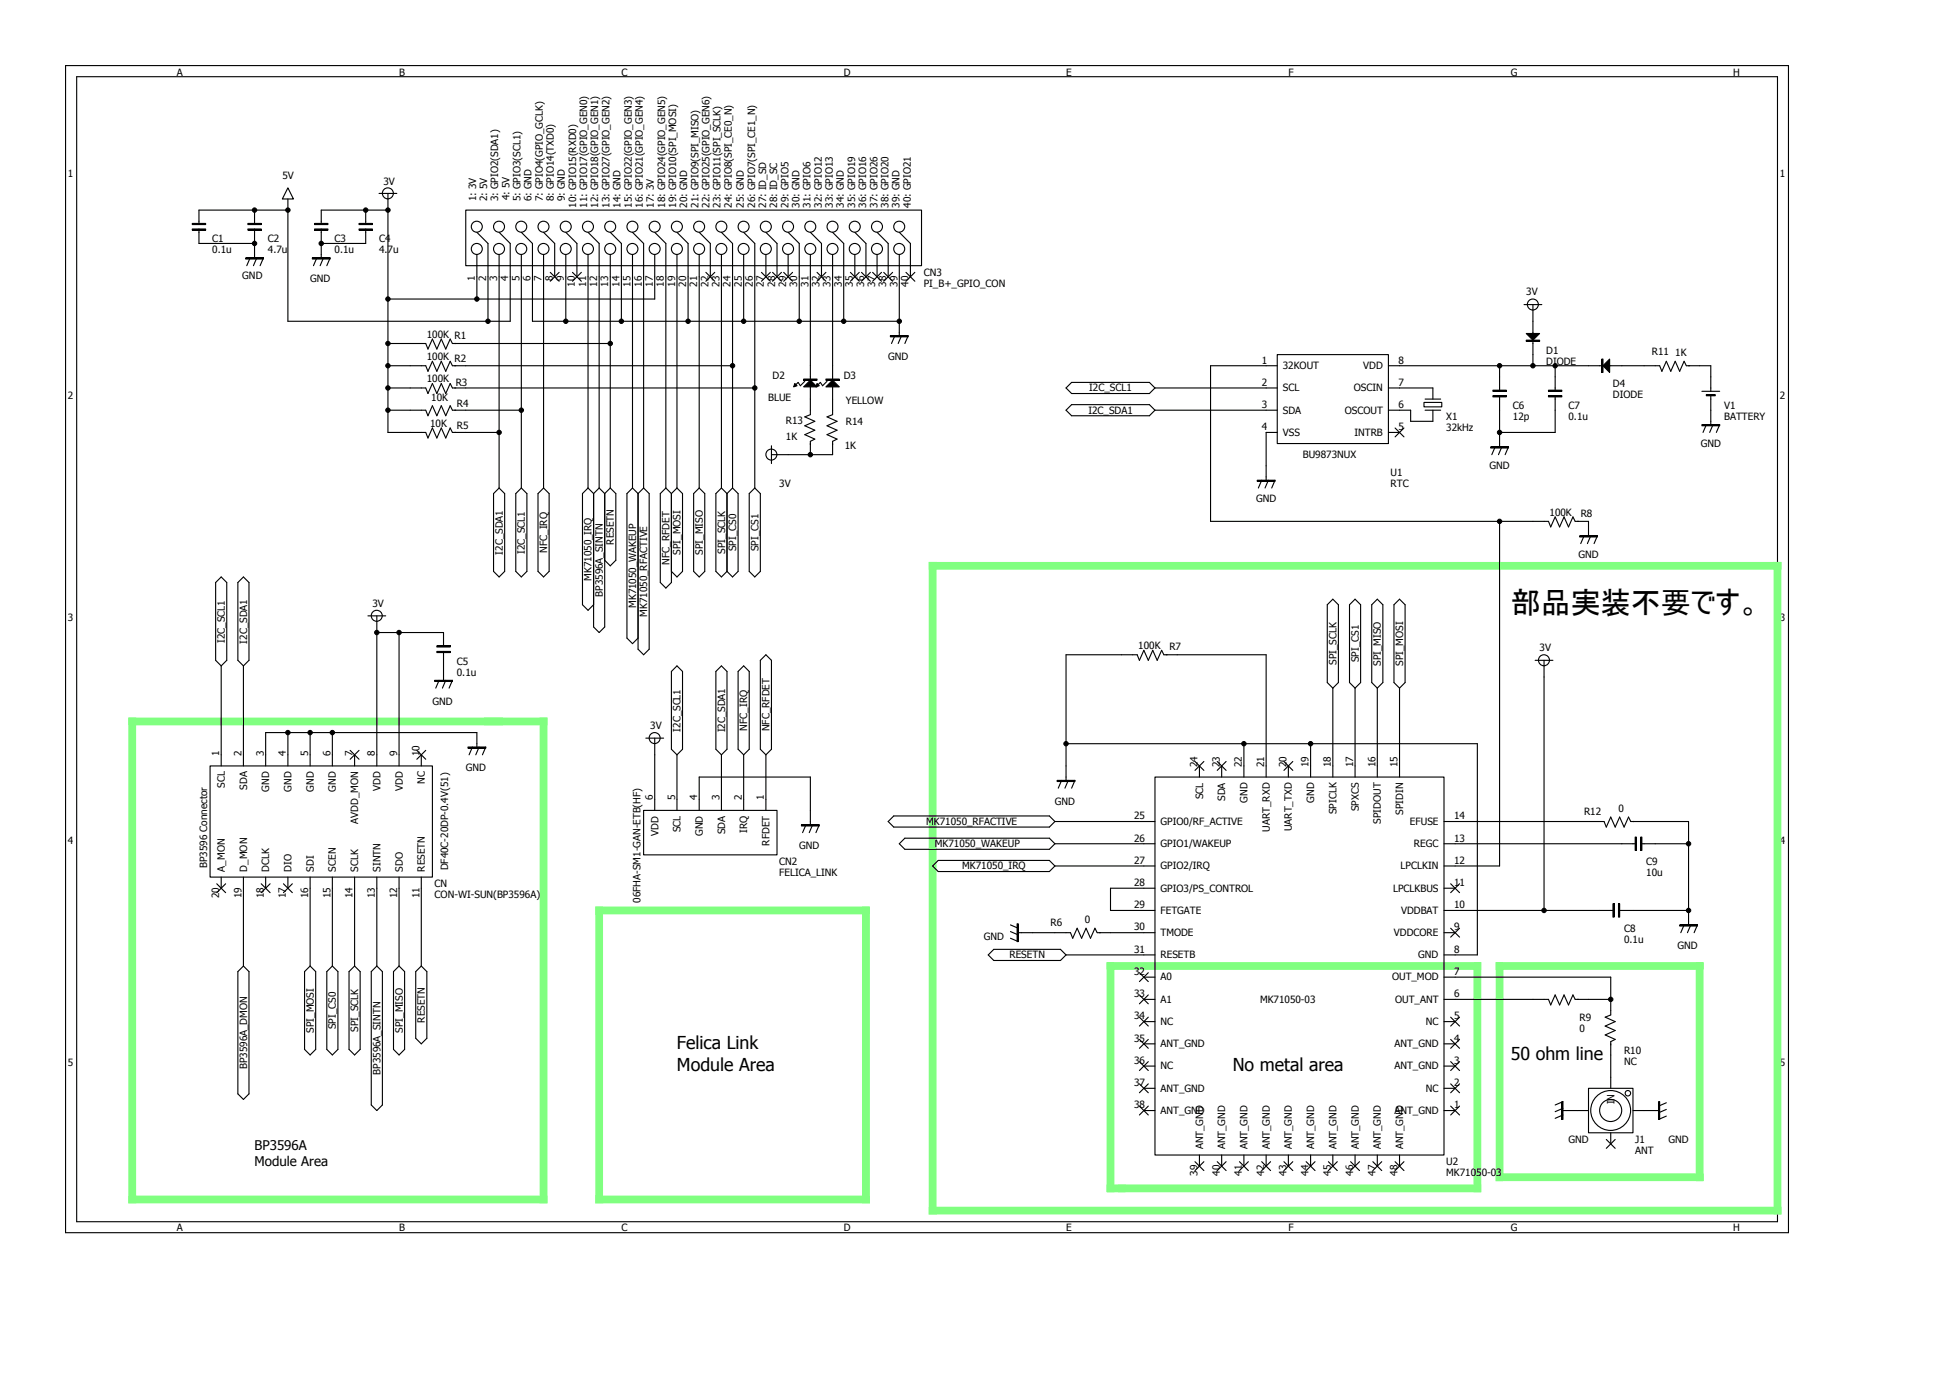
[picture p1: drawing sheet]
<svg xmlns="http://www.w3.org/2000/svg" width="297mm" height="210mm" viewBox="0 0 297 210" stroke-linecap="round" stroke-linejoin="round" font-family="sans-serif">
<g fill="none" stroke="#000" stroke-width=".17">
<path d="M10 10h262.4v177.8h-262.4zM11.7 11.7h259.1v174.4h-259.1zM29.3 34h2v.2h-2zM29.3 34.9h2v.2h-2zM29.3 34.1h2M29.3 35h2M30.3 34.9v2.2h8.5M37.4 39.3h2.7v.2h-2.7zM37.4 39.4h2.7M37.8 34h2v.2h-2zM37.8 34.9h2v.2h-2zM37.8 34.1h2"/>
<path d="M37.8 35h2M38.1 39.3l-.5 1.2M38.8 32v2M38.8 34.9v4.4M39.1 39.3l-.5 1.2M40.1 39.3l-.5 1.2M43.9 28.6l.8 1.7h-1.7zM43.9 30.3v18.6h33.8v-11.8l-1.7-1.7M43.9 32h-13.6v2M47.6 39.3h2.7v.2h-2.7zM47.6 39.4h2.7M47.9 34h2.1v.2h-2.1z"/>
<path d="M47.9 34.9h2.1v.2h-2.1zM47.9 34.1h2.1M47.9 35h2.1M48.3 39.3l-.6 1.2M48.9 34.9v4.4M49.3 39.3l-.5 1.2M50.3 39.3l-.5 1.2M54.7 34h2v.2h-2zM54.7 34.9h2v.2h-2zM54.7 34.1h2M54.7 35h2M55.7 32v2"/>
<path d="M55.7 34.9v2.2h-6.8M57.7 29.5h2.7M59.1 29.5v36.4h5.8l.3 .8 .7-1.5 .6 1.5 .7-1.5 .7 1.5 .7-1.5 .3 .7h7.1M59.1 32h-10.2v2M70.9 32h69.5v8.5h-69.5zM72.6 38.8v6.8M72.6 35.4l1.7 1.7v11.8M76 38.8v35.5M79.4 38.8v35.5M79.4 35.4l1.7 1.7v11.8h55.9M82.8 38.8v35.5M82.8 35.4l1.7 1.7v5.1"/>
<path d="M86.2 38.8v10.1M86.2 35.4l1.7 1.7v5.1M89.6 38.8v35.5M89.6 35.4l1.7 1.7v37.2M93 38.8v35.5M93 35.4l1.7 1.7v11.8M96.3 38.8v35.5M96.3 35.4l1.7 1.7v37.2M99.7 38.8v6.8h-40.6M99.7 35.4l1.7 1.7v37.2M103.1 38.8v35.5M103.1 35.4l1.7 1.7v11.8"/>
<path d="M106.5 38.8v35.5M106.5 35.4l1.7 1.7v5.1M109.9 38.8v35.5M109.9 35.4l1.7 1.7v37.2M113.3 35.4l1.7 1.7v37.2M113.3 38.8v10.1M116.7 38.8v3.4M116.7 35.4l1.7 1.7v5.1M120.1 38.8v3.4M120.1 35.4l1.6 1.7v11.8M123.4 38.8v18.9M123.4 35.4l1.7 1.7v5.1"/>
<path d="M126.8 38.8v18.9M126.8 35.4l1.7 1.7v11.8M130.2 38.8v3.4M130.2 35.4l1.7 1.7v5.1M133.6 38.8v3.4M133.6 35.4l1.7 1.7v5.1M137 38.8v12.3M137 35.4l1.7 1.7v5.1M59.1 55.7h5.8l.3 .9 .7-1.6 .6 1.6 .7-1.6 .7 1.6 .7-1.6 .3 .7h42.7M59.1 59.1h5.8l.3 .8 .7-1.5 .6 1.5 .7-1.5 .7 1.5 .7-1.5 .3 .7h46.1M59.1 52.3h5.8l.3 .9 .7-1.6 .6 1.6 .7-1.6 .7 1.6 .7-1.6 .3 .7h24.1M83.8 41.5l1.4 1.3"/>
<path d="M85.2 41.5l-1.4 1.3M87.2 41.5l1.4 1.3M88.6 41.5l-1.4 1.3M107.5 41.5l1.4 1.3M108.9 41.5l-1.4 1.3M116 41.5l1.3 1.3M117.3 41.5l-1.3 1.3M117.7 41.5l1.3 1.3M119 41.5l-1.3 1.3M119.4 41.5l1.3 1.3M120.7 41.5l-1.3 1.3M121.1 58.4l.3 .4-.5 .1z"/>
<path d="M122.4 58.9l1-1 1.1 1zM122.4 57.7h2.1v.2h-2.1zM122.4 57.8h2.1M122.6 58.1l-.7 .7-.3-.5-.5 .5M123.4 58.9v4.3l-.8 .3 1.5 .7-1.5 .7 1.5 .6-1.5 .7 1.5 .7-.7 .3v2.1M124.5 58.4l.3 .4-.5 .1zM124.5 41.5l1.3 1.3M125.8 57.7h2v.2h-2zM125.8 41.5l-1.3 1.3M125.8 57.8h2M126 58.1l-.7 .7-.3-.5-.5 .5M126.8 57.9l1 1h-2z"/>
<path d="M126.8 58.9v4.3l-.8 .3 1.5 .7-1.5 .7 1.5 .6-1.5 .7 1.5 .7-.7 .3v2.1h-9.3M129.5 41.5l1.4 1.3M130.9 41.5l-1.4 1.3M131.2 41.5l1.4 1.3M132.6 41.5l-1.4 1.3M132.9 41.5l1.4 1.3M134.3 41.5l-1.4 1.3M134.6 41.5l1.4 1.3M135.6 51.1h2.7v.2h-2.7zM135.6 51.2h2.7M136 41.5l-1.4 1.3M136.3 51.1l-.5 1.2"/>
<path d="M137.3 51.1l-.5 1.2M138 41.5l1.4 1.3M138.3 51.1l-.5 1.2M139.4 41.5l-1.4 1.3M162.4 59.1l.8-.8h11.9l.8 .8-.8 .8h-11.9zM175.9 59.1h18.7M194.6 54h16.9v13.6h-16.9zM194.6 55.7h-10.2v23.7h51.5l.3 .9 .7-1.6 .7 1.6 .6-1.6 .7 1.6 .7-1.6 .3 .7h2.1v2.2M211.5 55.7h32.5M211.5 59.1h6.8v1.7M227.4 59.4h2v.2h-2zM227.4 59.5h2"/>
<path d="M228.4 55.7v3.7M232.2 46.4h2.7M232.5 51.8h2v.2h-2zM232.5 50.8h2l-1 1zM232.5 51.9h2M233.5 46.4v4.6M233.5 52v3.7M235.9 59.4h2v.2h-2zM235.9 59.5h2M236.9 55.7v3.7M244 54.7h.2v2h-.2zM244.1 54.7v2"/>
<path d="M244.2 55.7l1-1v2zM245 55.7h7.8l.3 .9 .7-1.6 .7 1.6 .7-1.6 .7 1.6 .6-1.6 .4 .7h3.7v3.9M259.2 59.6h2.8M59.1 62.5h5.8l.3 .8 .7-1.5 .6 1.5 .7-1.5 .7 1.5 .7-1.5 .3 .7h10.5M75.2 75.2l.8-.9 .9 .9v11.8l-.9 .9-.8-.9zM79.4 74.3l.9 .9v11.8l-.9 .9-.8-.9v-11.8zM82 75.2l.8-.9 .8 .9v11.8l-.8 .9-.8-.9zM89.6 74.3l-.9 .9v16.9l.9 .9 .8-.9M89.6 74.3l.8 .9M90.4 75.2v20.3l.9 .9 .8-.9v-20.3M91.3 74.3l-.9 .9M91.3 74.3l.8 .9"/>
<path d="M93 74.3l.8 .9v10.1l-.8 .9-.9-.9M93 74.3l-.9 .9M96.3 74.3l-.8 .9v22l.8 .8 .9-.8M96.3 74.3l.9 .9M98 74.3l-.8 .9M98 74.3l.9 .9v23.7l-.9 .8-.8-.8v-23.7M101.4 74.3l-.8 .9v13.5l.8 .9 .9-.9v-13.5M101.4 74.3l.9 .9M103.1 74.3l-.8 .9M103.1 74.3l.9 .9v11.8l-.9 .9-.8-.9M105.7 75.2l.8-.9 .9 .9v11.8l-.9 .9-.8-.9zM109.9 74.3l-.9 .9v11.8l.9 .9 .8-.9"/>
<path d="M109.9 74.3l.8 .9M110.7 75.2v11.8M111.6 74.3l.8 .9v11.8l-.8 .9-.9-.9M111.6 74.3l-.9 .9M115 74.3l.8 .9v11.8l-.8 .9-.9-.9v-11.8zM117.5 67.9v2.7M162.4 62.5l.8-.9h11.9l.8 .9-.8 .8h-11.9zM175.9 62.5h18.7M191.5 73.2h2.7v.1h-2.7zM191.5 73.2h2.7M192.2 73.2l-.5 1.1M193.2 73.2l-.5 1.1"/>
<path d="M194.2 73.2l-.5 1.1M194.6 65.9h-1.7v7.3M211.5 62.5h3.4v1.7h3.4v-1.7M211.5 65.9h1.7M212.5 65.2l1.4 1.3M213.9 65.2l-1.4 1.3M216.9 61.3h2.7v.7h-2.7zM217.1 62.5h2.4M217.1 60.8h2.4M227.1 68.1h2.7v.1h-2.7zM227.1 68.2h2.7M227.4 60.3h2v.2h-2z"/>
<path d="M227.4 60.4h2M227.7 68.1l-.5 1.2M228.4 79.4v52.5h-8.4M228.4 60.3v7.8M228.8 68.1l-.5 1.2M229.8 68.1l-.5 1.2M235.9 60.3h2v.2h-2zM235.9 60.4h2M236.9 60.3v5.6h-8.5M259.2 64.7h2.8v.2h-2.8zM259.2 64.8h2.8M259.9 60.1h1.4v.2h-1.4z"/>
<path d="M259.9 64.7l-.5 1.2M260.6 60.3v4.4M260.9 64.7l-.5 1.2M262 64.7l-.6 1.2M33.7 87.9l.8 .8v11.9l-.8 .8-.9-.8v-11.9zM36.2 88.7l.9-.8 .8 .8v11.9l-.8 .8-.9-.8zM56 93.8h2.8M57.4 93.8v22.9M57.4 96.4h10.2v2M60.8 96.4v20.3M66.5 98.4h2.1v.2h-2.1zM66.5 99.2h2.1v.2h-2.1z"/>
<path d="M66.5 98.5h2.1M66.5 99.3h2.1M67.6 99.2v4.4M202.2 92.1l.8-.8 .9 .8v11.9l-.9 .8-.8-.8zM205.6 92.1l.8-.8 .9 .8v11.9l-.9 .8-.8-.8zM209 92.1l.8-.8 .8 .8v11.9l-.8 .8-.8-.8zM212.3 92.1l.9-.8 .8 .8v11.9l-.8 .8-.9-.8zM240.6 81.6h2.7v.2h-2.7zM240.6 81.7h2.7M241.3 81.6l-.5 1.2M242.3 81.6l-.5 1.2M243.3 81.6l-.5 1.2"/>
<path d="M32 116.7h33.9v16.9h-33.9zM33.7 101.4v15.3M37.1 101.4v15.3M43.9 111.6v5.1M47.2 111.6v5.1M50.6 111.6v5.1M53.3 114.3l1.4 1.4M54 115v1.7M54.7 114.3l-1.4 1.4M63.5 114.3l1.4 1.4M64.2 115v1.7M64.9 114.3l-1.4 1.4"/>
<path d="M66.2 103.6h2.7v.2h-2.7zM66.2 103.7h2.7M66.9 103.6l-.5 1.2M67.9 103.6l-.5 1.2M68.9 103.6l-.5 1.2M71.3 113.8h2.7v.2h-2.7zM71.3 113.9h2.7M72 113.8l-.5 1.2M72.6 113.8v-2.2h-32.1v5.1M73 113.8l-.5 1.2M74 113.8l-.5 1.2M98.4 112.4h2.7"/>
<path d="M99.7 112.4v11M102.3 102.3l.8-.9 .9 .9v11.8l-.9 .9-.8-.9zM103.1 115v8.4M109 102.3l.9-.9 .8 .9v11.8l-.8 .9-.9-.9zM109.9 115v8.4M112.4 102.3l.9-.9 .8 .9v11.8l-.8 .9-.9-.9zM113.3 115v8.4M115.8 100.6l.9-.9 .8 .9v13.5l-.8 .9-.9-.9zM116.7 115v8.4M161 118.9h2.7v.1h-2.7zM161 119h2.7M161.7 118.9l-.5 1.2"/>
<path d="M162.4 113.3h62.6v32.2h-5M162.7 118.9l-.5 1.2M163.7 118.9l-.5 1.2M175.9 118.4h44.1v57.5h-44.1zM182 116l1.4 1.3M182.7 116.7v1.7M183.4 116l-1.4 1.3M185.4 116l1.4 1.3M186.1 116.7v1.7M186.8 116l-1.4 1.3M189.5 113.3v5.1M192.9 118.4v-18.7h-15.6l-.4-.6-.6 1.5-.7-1.5-.7 1.5-.7-1.5-.6 1.5-.4-.9h-10.8v19.2"/>
<path d="M195.6 116l1.3 1.3M196.3 116.7v1.7M196.9 116l-1.3 1.3M199.6 113.3v5.1M203 104.8v13.6M206.4 104.8v13.6M209.8 104.8v13.6M213.2 104.8v13.6M233.8 100.6h2.8M235.2 100.6v38.1M33 134.6l1.4 1.4M33.7 133.6v1.7"/>
<path d="M34.4 134.6l-1.4 1.4M37.1 133.6v13.6M39.8 134.6l1.3 1.4M40.5 133.6v1.7M41.1 134.6l-1.3 1.4M43.2 134.6l1.3 1.4M43.9 133.6v1.7M44.5 134.6l-1.3 1.4M47.2 133.6v13.6M50.6 133.6v13.6M54 133.6v13.6M57.4 133.6v13.6"/>
<path d="M60.8 133.6v13.6M64.2 133.6v13.6M98 123.4h20.4v6.8h-20.4zM106.5 123.4v-5h16.9v7.2M122.1 125.6h2.7v.2h-2.7zM122.1 125.7h2.7M122.8 125.6l-.5 1.2M123.8 125.6l-.5 1.2M124.8 125.6l-.5 1.2M135.3 125.1l.8-.8h23.7l.9 .8-.9 .9h-23.7zM137 128.5l.8-.8h22l.9 .8-.9 .9h-22zM142.1 131.9l.8-.8h16.9l.9 .8-.9 .9h-16.9z"/>
<path d="M160.7 131.9h15.2M160.7 128.5h15.2M160.7 125.1h15.2M175.9 135.3h-6.7v3.4h6.7M220 138.7h25.7M220 135.3h1.7M220 128.5h29.1M220 125.1h24.3l.4 .9 .7-1.5 .6 1.5 .7-1.5 .7 1.5 .7-1.5 .3 .6h8.8v15.8M221 134.6l1.3 1.4M222.3 134.6l-1.3 1.4M245.7 137.7h.2v2h-.2zM245.8 137.7v2"/>
<path d="M246.5 137.7h.2v2h-.2zM246.5 138.7h10.7M246.6 137.7v2M249.1 127.5h.2v2h-.2zM249.2 127.5v2M249.9 127.5h.2v2h-.2zM249.9 128.5h7.3M250 127.5v2M36.2 148l.9-.8 .8 .8v18.6l-.8 .9-.9-.9zM46.4 148l.8-.8 .9 .8v11.9l-.9 .8-.8-.8zM49.8 148l.8-.8 .9 .8v11.9l-.9 .8-.8-.8zM53.2 148l.8-.8 .9 .8v11.9l-.9 .8-.8-.8z"/>
<path d="M56.6 148l.8-.8 .8 .8v20.3l-.8 .9-.8-.9zM59.9 148l.9-.8 .8 .8v11.9l-.8 .8-.9-.8zM63.3 148l.9-.8 .8 .8v10.2l-.8 .8-.9-.8zM150.5 145.5l.9-.9h10.1l.9 .9-.9 .8h-10.1zM153.9 140.9l1.2 .5M153.9 141.9l1.2 .5M153.9 142.9l1.2 .5M154.9 140.7h.2v2.7h-.2zM155 140.7v2.7M155.1 142.1h8l.3 .8 .7-1.5 .7 1.5 .6-1.5 .7 1.5 .7-1.5 .3 .7h8.8M162.4 145.5h13.5M173.6 148.2l1.3 1.3"/>
<path d="M173.6 151.6l1.3 1.3M173.6 154.9l1.3 1.4M173.6 158.3l1.3 1.4M174.2 159h1.7M174.2 155.6h1.7M174.2 152.2h1.7M174.2 148.8h1.7M174.9 148.2l-1.3 1.3M174.9 151.6l-1.3 1.3M174.9 154.9l-1.3 1.4M174.9 158.3l-1.3 1.4M220 159h1.7"/>
<path d="M220 155.6h1.7M220 152.2h15.9l.3 .9 .7-1.5 .7 1.5 .6-1.5 .7 1.5 .7-1.5 .3 .6h5.5M220 148.8h25.4v5.8l-.9 .3 1.5 .7-1.5 .7 1.5 .7-1.5 .6 1.5 .7-.6 .4v7.1M220 142.1h1.7M221 158.3l1.3 1.4M221 154.9l1.3 1.4M221 141.4l1.3 1.3M222.3 158.3l-1.3 1.4M222.3 154.9l-1.3 1.4M222.3 141.4l-1.3 1.3M255.9 140.9h2.7v.2h-2.7zM255.9 141h2.7"/>
<path d="M256.5 140.9l-.5 1.2M257.6 140.9l-.6 1.2M258.6 140.9l-.5 1.2M173.6 161.7l1.3 1.4M173.6 165.1l1.3 1.4M173.6 168.5l1.3 1.3M174.2 169.2h1.7M174.2 165.8h1.7M174.2 162.4h1.7M174.9 161.7l-1.3 1.4M174.9 165.1l-1.3 1.4M174.9 168.5l-1.3 1.3"/>
<path d="M182 177l1.4 1.3M182.7 175.9v1.7M183.4 177l-1.4 1.3M185.4 177l1.4 1.3M186.1 175.9v1.7M186.8 177l-1.4 1.3M188.8 177l1.4 1.3M189.5 175.9v1.7M190.2 177l-1.4 1.3M192.2 177l1.3 1.3M192.9 175.9v1.7M193.5 177l-1.3 1.3"/>
<path d="M195.6 177l1.3 1.3M196.3 175.9v1.7M196.9 177l-1.3 1.3M199 177l1.3 1.3M199.6 175.9v1.7M200.3 177l-1.3 1.3M202.3 177l1.4 1.3M203 175.9v1.7M203.7 177l-1.4 1.3M205.7 177l1.4 1.3M206.4 175.9v1.7M207.1 177l-1.4 1.3"/>
<path d="M209.1 177l1.4 1.3M209.8 175.9v1.7M210.5 177l-1.4 1.3M212.5 177l1.4 1.3M213.2 175.9v1.7M213.9 177l-1.4 1.3M220 169.2h1.7M220 165.8h1.7M220 162.4h1.7M221 168.5l1.3 1.3M221 165.1l1.3 1.4M221 161.7l1.3 1.4"/>
<path d="M222.3 168.5l-1.3 1.3M222.3 165.1l-1.3 1.4M222.3 161.7l-1.3 1.4M237.9 167.8h.2v2.7h-.2zM238 167.8v2.7M238.1 169.2h3.9M238.1 169.8l-1.2 .5M238.1 168.8l-1.2 .5M238.1 167.8l-1.2 .5M242 165.8h6.7v6.8h-6.7zM244.7 173.6l1.3 1.3M245.4 172.6v1.6"/>
<path d="M246 173.6l-1.3 1.3M248.7 169.2h3.9M252.6 167.8h.2v2.7h-.2zM252.7 167.8v2.7M253.8 168l-1.2 .5M253.8 169l-1.2 .5M253.8 170l-1.2 .5"/>
<circle cx="59.1" cy="29.5" r=".84"/>
<circle cx="72.6" cy="37.9" r=".84"/>
<circle cx="72.6" cy="34.5" r=".84"/>
<circle cx="76" cy="37.9" r=".84"/>
<circle cx="76" cy="34.5" r=".84"/>
<circle cx="79.4" cy="34.5" r=".84"/>
<circle cx="79.4" cy="37.9" r=".84"/>
<circle cx="82.8" cy="37.9" r=".84"/>
<circle cx="82.8" cy="34.5" r=".84"/>
<circle cx="86.2" cy="37.9" r=".84"/>
<circle cx="86.2" cy="34.5" r=".84"/>
<circle cx="89.6" cy="34.5" r=".84"/>
<circle cx="89.6" cy="37.9" r=".84"/>
<circle cx="92.9" cy="34.5" r=".84"/>
<circle cx="92.9" cy="37.9" r=".84"/>
<circle cx="96.3" cy="37.9" r=".84"/>
<circle cx="96.3" cy="34.5" r=".84"/>
<circle cx="99.7" cy="37.9" r=".84"/>
<circle cx="99.7" cy="34.5" r=".84"/>
<circle cx="103.1" cy="37.9" r=".84"/>
<circle cx="103.1" cy="34.5" r=".84"/>
<circle cx="106.5" cy="34.5" r=".84"/>
<circle cx="106.5" cy="37.9" r=".84"/>
<circle cx="109.9" cy="37.9" r=".84"/>
<circle cx="109.9" cy="34.5" r=".84"/>
<circle cx="113.3" cy="37.9" r=".84"/>
<circle cx="113.3" cy="34.5" r=".84"/>
<circle cx="116.7" cy="37.9" r=".84"/>
<circle cx="116.7" cy="34.5" r=".84"/>
<circle cx="120" cy="34.5" r=".84"/>
<circle cx="120" cy="37.9" r=".84"/>
<circle cx="123.4" cy="34.5" r=".84"/>
<circle cx="123.4" cy="37.9" r=".84"/>
<circle cx="126.8" cy="37.9" r=".84"/>
<circle cx="126.8" cy="34.5" r=".84"/>
<circle cx="130.2" cy="34.5" r=".84"/>
<circle cx="130.2" cy="37.9" r=".84"/>
<circle cx="133.6" cy="34.5" r=".84"/>
<circle cx="133.6" cy="37.9" r=".84"/>
<circle cx="137" cy="34.5" r=".84"/>
<circle cx="137" cy="37.9" r=".84"/>
<circle cx="233.5" cy="46.4" r=".84"/>
<circle cx="117.5" cy="69.2" r=".84"/>
<circle cx="57.4" cy="93.8" r=".84"/>
<circle cx="99.7" cy="112.4" r=".84"/>
<circle cx="235.2" cy="100.6" r=".84"/>
<circle cx="245.3" cy="169.2" r="1.69"/>
<circle cx="245.3" cy="169.1" r="3"/>
<circle cx="248" cy="166.5" r=".42"/>
</g>
<path d="M142.1 86.2h128.7v98.2h-128.7zM20.1 109.9h62.7v72.8h-62.7zM91.3 138.7h40.6v44h-40.6zM169.2 147.2h55.8v33.8h-55.8zM228.4 147.2h30.5v32.1h-30.5z" fill="none" stroke="#80ff80" stroke-width="1.2"/>
<g fill="#000">
<path d="M121.1 58.4l.3 .4-.5 .1zM122.4 58.9l1-1 1.1 1zM124.5 58.4l.3 .4-.5 .1zM126.8 57.9l1 1h-2zM232.5 50.8h2l-1 1zM244.2 55.7l1-1v2zM259.9 60.1h1.4v.2h-1.4z"/>
<circle cx="38.8" cy="32" r=".34"/>
<circle cx="38.8" cy="37.1" r=".34"/>
<circle cx="43.9" cy="32" r=".34"/>
<circle cx="48.9" cy="37.1" r=".34"/>
<circle cx="55.7" cy="32" r=".34"/>
<circle cx="59.1" cy="32" r=".34"/>
<circle cx="59.1" cy="45.5" r=".34"/>
<circle cx="59.1" cy="55.7" r=".34"/>
<circle cx="59.1" cy="59.1" r=".34"/>
<circle cx="59.1" cy="52.3" r=".34"/>
<circle cx="72.6" cy="45.5" r=".34"/>
<circle cx="74.3" cy="48.9" r=".34"/>
<circle cx="86.2" cy="48.9" r=".34"/>
<circle cx="93" cy="52.3" r=".34"/>
<circle cx="94.7" cy="48.9" r=".34"/>
<circle cx="104.8" cy="48.9" r=".34"/>
<circle cx="111.6" cy="55.7" r=".34"/>
<circle cx="113.3" cy="48.9" r=".34"/>
<circle cx="115" cy="59.1" r=".34"/>
<circle cx="121.7" cy="48.9" r=".34"/>
<circle cx="128.5" cy="48.9" r=".34"/>
<circle cx="137" cy="48.9" r=".34"/>
<circle cx="228.4" cy="55.7" r=".34"/>
<circle cx="233.5" cy="55.7" r=".34"/>
<circle cx="236.9" cy="55.7" r=".34"/>
<circle cx="59.1" cy="62.5" r=".34"/>
<circle cx="76" cy="65.9" r=".34"/>
<circle cx="79.4" cy="62.5" r=".34"/>
<circle cx="123.4" cy="69.3" r=".34"/>
<circle cx="228.4" cy="79.4" r=".34"/>
<circle cx="228.4" cy="65.9" r=".34"/>
<circle cx="57.4" cy="96.3" r=".34"/>
<circle cx="60.8" cy="96.3" r=".34"/>
<circle cx="43.9" cy="111.6" r=".34"/>
<circle cx="47.2" cy="111.6" r=".34"/>
<circle cx="50.6" cy="111.6" r=".34"/>
<circle cx="162.4" cy="113.3" r=".34"/>
<circle cx="189.5" cy="113.3" r=".34"/>
<circle cx="199.6" cy="113.3" r=".34"/>
<circle cx="235.2" cy="138.7" r=".34"/>
<circle cx="257.2" cy="138.7" r=".34"/>
<circle cx="257.2" cy="128.5" r=".34"/>
<circle cx="245.4" cy="152.2" r=".34"/>
</g>
<g fill="none" stroke="#000" stroke-width=".15">
<circle cx="38.8" cy="32" r=".34"/>
<circle cx="38.8" cy="37.1" r=".34"/>
<circle cx="43.9" cy="32" r=".34"/>
<circle cx="48.9" cy="37.1" r=".34"/>
<circle cx="55.7" cy="32" r=".34"/>
<circle cx="59.1" cy="32" r=".34"/>
<circle cx="59.1" cy="45.5" r=".34"/>
<circle cx="59.1" cy="55.7" r=".34"/>
<circle cx="59.1" cy="59.1" r=".34"/>
<circle cx="59.1" cy="52.3" r=".34"/>
<circle cx="72.6" cy="45.5" r=".34"/>
<circle cx="74.3" cy="48.9" r=".34"/>
<circle cx="86.2" cy="48.9" r=".34"/>
<circle cx="93" cy="52.3" r=".34"/>
<circle cx="94.7" cy="48.9" r=".34"/>
<circle cx="104.8" cy="48.9" r=".34"/>
<circle cx="111.6" cy="55.7" r=".34"/>
<circle cx="113.3" cy="48.9" r=".34"/>
<circle cx="115" cy="59.1" r=".34"/>
<circle cx="121.7" cy="48.9" r=".34"/>
<circle cx="128.5" cy="48.9" r=".34"/>
<circle cx="137" cy="48.9" r=".34"/>
<circle cx="228.4" cy="55.7" r=".34"/>
<circle cx="233.5" cy="55.7" r=".34"/>
<circle cx="236.9" cy="55.7" r=".34"/>
<circle cx="59.1" cy="62.5" r=".34"/>
<circle cx="76" cy="65.9" r=".34"/>
<circle cx="79.4" cy="62.5" r=".34"/>
<circle cx="123.4" cy="69.3" r=".34"/>
<circle cx="228.4" cy="79.4" r=".34"/>
<circle cx="228.4" cy="65.9" r=".34"/>
<circle cx="57.4" cy="96.3" r=".34"/>
<circle cx="60.8" cy="96.3" r=".34"/>
<circle cx="43.9" cy="111.6" r=".34"/>
<circle cx="47.2" cy="111.6" r=".34"/>
<circle cx="50.6" cy="111.6" r=".34"/>
<circle cx="162.4" cy="113.3" r=".34"/>
<circle cx="189.5" cy="113.3" r=".34"/>
<circle cx="199.6" cy="113.3" r=".34"/>
<circle cx="235.2" cy="138.7" r=".34"/>
<circle cx="257.2" cy="138.7" r=".34"/>
<circle cx="257.2" cy="128.5" r=".34"/>
<circle cx="245.4" cy="152.2" r=".34"/>
</g>
<text font-size="4.6" x="230.1" y="93.4">部部部部部部でで。</text>
<g font-size="2.7">
<text x="103.1" y="159.8">Felica Link</text>
<text x="230.1" y="161.5">50 ohm line</text>
<text x="103.1" y="163.1">Module Area</text>
<text x="187.8" y="163.2">No metal area</text>
</g>
<g font-size="2">
<text x="38.8" y="175.2">BP3596A</text>
<text x="38.8" y="177.6">Module Area</text>
</g>
<g font-size="1.5">
<text x="26.9" y="11.5">A</text>
<text x="60.8" y="11.5">B</text>
<text x="94.7" y="11.5">C</text>
<text x="128.5" y="11.5">D</text>
<text x="162.4" y="11.5">E</text>
<text x="196.3" y="11.5">F</text>
<text x="230.1" y="11.5">G</text>
<text x="264" y="11.5">H</text>
<text x="10.3" y="26.9">1</text>
<text x="43" y="27.3">5V</text>
<text x="58.4" y="28.1">3V</text>
<text x="271.1" y="26.9">1</text>
<text x="72.5" y="30.7" transform="rotate(-90 72.5 30.7)">1: 3V</text>
<text x="74.2" y="30.7" transform="rotate(-90 74.2 30.7)">2: 5V</text>
<text x="75.9" y="30.7" transform="rotate(-90 75.9 30.7)">3: GPIO2(SDA1)</text>
<text x="77.6" y="30.5" transform="rotate(-90 77.6 30.5)">4: 5V</text>
<text x="79.3" y="30.7" transform="rotate(-90 79.3 30.7)">5: GPIO3(SCL1)</text>
<text x="81" y="30.7" transform="rotate(-90 81 30.7)">6: GND</text>
<text x="82.7" y="30.7" transform="rotate(-90 82.7 30.7)">7: GPIO4(GPIO_GCLK)</text>
<text x="84.4" y="30.7" transform="rotate(-90 84.4 30.7)">8: GPIO14(TXD0)</text>
<text x="86.1" y="30.7" transform="rotate(-90 86.1 30.7)">9: GND</text>
<text x="87.8" y="31.7" transform="rotate(-90 87.8 31.7)">10: GPIO15(RXD0)</text>
<text x="89.4" y="31.7" transform="rotate(-90 89.4 31.7)">11: GPIO17(GPIO_GEN0)</text>
<text x="91.1" y="31.7" transform="rotate(-90 91.1 31.7)">12: GPIO18(GPIO_GEN1)</text>
<text x="92.8" y="31.7" transform="rotate(-90 92.8 31.7)">13: GPIO27(GPIO_GEN2)</text>
<text x="94.5" y="31.7" transform="rotate(-90 94.5 31.7)">14: GND</text>
<text x="96.2" y="31.7" transform="rotate(-90 96.2 31.7)">15: GPIO22(GPIO_GEN3)</text>
<text x="97.9" y="31.7" transform="rotate(-90 97.9 31.7)">16: GPIO21(GPIO_GEN4)</text>
<text x="99.6" y="31.7" transform="rotate(-90 99.6 31.7)">17: 3V</text>
<text x="101.3" y="31.7" transform="rotate(-90 101.3 31.7)">18: GPIO24(GPIO_GEN5)</text>
<text x="103" y="31.7" transform="rotate(-90 103 31.7)">19: GPIO10(SPI_MOSI)</text>
<text x="104.7" y="31.7" transform="rotate(-90 104.7 31.7)">20: GND</text>
<text x="106.4" y="31.7" transform="rotate(-90 106.4 31.7)">21: GPIO9(SPI_MISO)</text>
<text x="108.1" y="31.7" transform="rotate(-90 108.1 31.7)">22: GPIO25(GPIO_GEN6)</text>
<text x="109.8" y="31.7" transform="rotate(-90 109.8 31.7)">23: GPIO11(SPI_SCLK)</text>
<text x="111.5" y="31.7" transform="rotate(-90 111.5 31.7)">24: GPIO8(SPI_CE0_N)</text>
<text x="113.3" y="31.7" transform="rotate(-90 113.3 31.7)">25: GND</text>
<text x="115" y="31.7" transform="rotate(-90 115 31.7)">26: GPIO7(SPI_CE1_N)</text>
<text x="116.7" y="31.7" transform="rotate(-90 116.7 31.7)">27: ID_SD</text>
<text x="118.4" y="31.7" transform="rotate(-90 118.4 31.7)">28: ID_SC</text>
<text x="120.1" y="31.7" transform="rotate(-90 120.1 31.7)">29: GPIO5</text>
<text x="121.8" y="31.7" transform="rotate(-90 121.8 31.7)">30: GND</text>
<text x="123.5" y="31.7" transform="rotate(-90 123.5 31.7)">31: GPIO6</text>
<text x="125.2" y="31.7" transform="rotate(-90 125.2 31.7)">32: GPIO12</text>
<text x="126.9" y="31.7" transform="rotate(-90 126.9 31.7)">33: GPIO13</text>
<text x="128.6" y="31.7" transform="rotate(-90 128.6 31.7)">34: GND</text>
<text x="130.3" y="31.7" transform="rotate(-90 130.3 31.7)">35: GPIO19</text>
<text x="131.9" y="31.7" transform="rotate(-90 131.9 31.7)">36: GPIO16</text>
<text x="133.6" y="31.7" transform="rotate(-90 133.6 31.7)">37: GPIO26</text>
<text x="135.3" y="31.7" transform="rotate(-90 135.3 31.7)">38: GPIO20</text>
<text x="137" y="31.7" transform="rotate(-90 137 31.7)">39: GND</text>
<text x="138.7" y="31.7" transform="rotate(-90 138.7 31.7)">40: GPIO21</text>
<text x="32.3" y="38.6">0.1u</text>
<text x="32.3" y="36.9">C1</text>
<text x="40.8" y="38.6">4.7u</text>
<text x="40.8" y="36.9">C2</text>
<text x="51" y="38.6">0.1u</text>
<text x="51" y="36.9">C3</text>
<text x="57.7" y="38.6">4.7u</text>
<text x="57.7" y="36.9">C4</text>
<text x="140.7" y="42">CN3</text>
<text x="36.9" y="42.5">GND</text>
<text x="47.2" y="43">GND</text>
<text x="72.3" y="42.8" transform="rotate(-90 72.3 42.8)">1</text>
<text x="74" y="42.8" transform="rotate(-90 74 42.8)">2</text>
<text x="75.7" y="42.8" transform="rotate(-90 75.7 42.8)">3</text>
<text x="77.4" y="42.8" transform="rotate(-90 77.4 42.8)">4</text>
<text x="79.1" y="42.8" transform="rotate(-90 79.1 42.8)">5</text>
<text x="80.8" y="42.8" transform="rotate(-90 80.8 42.8)">6</text>
<text x="82.5" y="42.8" transform="rotate(-90 82.5 42.8)">7</text>
<text x="84.2" y="42.8" transform="rotate(-90 84.2 42.8)">8</text>
<text x="85.9" y="42.8" transform="rotate(-90 85.9 42.8)">9</text>
<text x="87.6" y="43.6" transform="rotate(-90 87.6 43.6)">10</text>
<text x="89.3" y="43.6" transform="rotate(-90 89.3 43.6)">11</text>
<text x="91" y="43.6" transform="rotate(-90 91 43.6)">12</text>
<text x="92.7" y="43.6" transform="rotate(-90 92.7 43.6)">13</text>
<text x="94.4" y="43.6" transform="rotate(-90 94.4 43.6)">14</text>
<text x="96.1" y="43.6" transform="rotate(-90 96.1 43.6)">15</text>
<text x="97.7" y="43.6" transform="rotate(-90 97.7 43.6)">16</text>
<text x="99.4" y="43.6" transform="rotate(-90 99.4 43.6)">17</text>
<text x="101.1" y="43.6" transform="rotate(-90 101.1 43.6)">18</text>
<text x="102.8" y="43.6" transform="rotate(-90 102.8 43.6)">19</text>
<text x="104.5" y="43.6" transform="rotate(-90 104.5 43.6)">20</text>
<text x="106.2" y="43.6" transform="rotate(-90 106.2 43.6)">21</text>
<text x="107.9" y="43.6" transform="rotate(-90 107.9 43.6)">22</text>
<text x="109.6" y="43.6" transform="rotate(-90 109.6 43.6)">23</text>
<text x="111.3" y="43.6" transform="rotate(-90 111.3 43.6)">24</text>
<text x="113" y="43.6" transform="rotate(-90 113 43.6)">25</text>
<text x="114.7" y="43.6" transform="rotate(-90 114.7 43.6)">26</text>
<text x="116.4" y="43.6" transform="rotate(-90 116.4 43.6)">27</text>
<text x="118.1" y="43.6" transform="rotate(-90 118.1 43.6)">28</text>
<text x="119.8" y="43.6" transform="rotate(-90 119.8 43.6)">29</text>
<text x="121.5" y="43.6" transform="rotate(-90 121.5 43.6)">30</text>
<text x="123.1" y="43.6" transform="rotate(-90 123.1 43.6)">31</text>
<text x="124.8" y="43.6" transform="rotate(-90 124.8 43.6)">32</text>
<text x="126.5" y="43.6" transform="rotate(-90 126.5 43.6)">33</text>
<text x="128.2" y="43.6" transform="rotate(-90 128.2 43.6)">34</text>
<text x="129.9" y="43.6" transform="rotate(-90 129.9 43.6)">35</text>
<text x="131.6" y="43.6" transform="rotate(-90 131.6 43.6)">36</text>
<text x="133.3" y="43.6" transform="rotate(-90 133.3 43.6)">37</text>
<text x="135" y="43.6" transform="rotate(-90 135 43.6)">38</text>
<text x="136.7" y="43.6" transform="rotate(-90 136.7 43.6)">39</text>
<text x="138.4" y="43.6" transform="rotate(-90 138.4 43.6)">40</text>
<text x="140.7" y="43.7">PI_B+_GPIO_CON</text>
<text x="232.5" y="44.9">3V</text>
<text x="65" y="51.5">100K R1</text>
<text x="235.5" y="53.8">D1</text>
<text x="65" y="54.9">100K R2</text>
<text x="65" y="58.3">100K</text>
<text x="69.4" y="58.8">R3</text>
<text x="117.7" y="57.7">D2</text>
<text x="128.5" y="57.7">D3</text>
<text x="135.3" y="54.9">GND</text>
<text x="165.9" y="59.6">I2C_SCL1</text>
<text x="192.2" y="55.4">1</text>
<text x="192.2" y="58.8">2</text>
<text x="195.4" y="56.2">32KOUT</text>
<text x="195.4" y="59.6">SCL</text>
<text x="206.2" y="59.6">OSCIN</text>
<text x="207.7" y="56.2">VDD</text>
<text x="213" y="58.8">7</text>
<text x="213" y="55.4">8</text>
<text x="235.5" y="55.5">DIODE</text>
<text x="245.7" y="58.9">D4</text>
<text x="251.6" y="54">R11</text>
<text x="255.2" y="54.2">1K</text>
<text x="10.3" y="60.8">2</text>
<text x="65.5" y="65">10K</text>
<text x="65.7" y="61.1">10K</text>
<text x="69.6" y="65.4">R5</text>
<text x="69.6" y="62">R4</text>
<text x="117" y="61.1">BLUE</text>
<text x="119.7" y="64.5">R13</text>
<text x="128.9" y="61.5">YELLOW</text>
<text x="128.9" y="64.7">R14</text>
<text x="165.8" y="63">I2C_SDA1</text>
<text x="192.2" y="62.1">3</text>
<text x="192.2" y="65.5">4</text>
<text x="195.4" y="63">SDA</text>
<text x="204.8" y="63">OSCOUT</text>
<text x="213" y="65.5">5</text>
<text x="213" y="62.1">6</text>
<text x="220.3" y="65.7">32kHz</text>
<text x="220.3" y="64">X1</text>
<text x="230.5" y="64">12p</text>
<text x="230.5" y="62.3">C6</text>
<text x="238.9" y="64">0.1u</text>
<text x="238.9" y="62.3">C7</text>
<text x="245.7" y="60.6">DIODE</text>
<text x="262.6" y="64">BATTERY</text>
<text x="262.6" y="62.3">V1</text>
<text x="271.1" y="60.8">2</text>
<text x="119.7" y="67.1">1K</text>
<text x="128.7" y="68.4">1K</text>
<text x="195.4" y="66.4">VSS</text>
<text x="198.5" y="69.8">BU9873NUX</text>
<text x="206.3" y="66.4">INTRB</text>
<text x="226.9" y="71.5">GND</text>
<text x="259.1" y="68.1">GND</text>
<text x="118.7" y="74.2">3V</text>
<text x="191.3" y="76.5">GND</text>
<text x="211.8" y="74.2">RTC</text>
<text x="211.8" y="72.5">U1</text>
<text x="93.5" y="83" transform="rotate(-90 93.5 83)">RESETN</text>
<text x="112.1" y="83.9" transform="rotate(-90 112.1 83.9)">SPI_CS0</text>
<text x="115.5" y="83.9" transform="rotate(-90 115.5 83.9)">SPI_CS1</text>
<text x="236" y="78.6">100K</text>
<text x="240.8" y="78.7">R8</text>
<text x="76.6" y="84.5" transform="rotate(-90 76.6 84.5)">I2C_SDA1</text>
<text x="80" y="84.3" transform="rotate(-90 80 84.3)">I2C_SCL1</text>
<text x="83.4" y="84.2" transform="rotate(-90 83.4 84.2)">NFC_IRQ</text>
<text x="90.1" y="88.5" transform="rotate(-90 90.1 88.5)">MK71050_IRQ</text>
<text x="102" y="86" transform="rotate(-90 102 86)">NFC_RFDET</text>
<text x="103.7" y="84.5" transform="rotate(-90 103.7 84.5)">SPI_MOSI</text>
<text x="107.1" y="84.5" transform="rotate(-90 107.1 84.5)">SPI_MISO</text>
<text x="110.4" y="84.3" transform="rotate(-90 110.4 84.3)">SPI_SCLK</text>
<text x="240.5" y="85">GND</text>
<text x="10.3" y="94.7">3</text>
<text x="56.7" y="92.5">3V</text>
<text x="91.8" y="90.9" transform="rotate(-90 91.8 90.9)">BP3596A_SINTN</text>
<text x="96.9" y="92.6" transform="rotate(-90 96.9 92.6)">MK71050_WAKEUP</text>
<text x="98.6" y="93.9" transform="rotate(-90 98.6 93.9)">MK71050_RFACTIVE</text>
<text x="271.1" y="94.7">3</text>
<text x="34.2" y="97.9" transform="rotate(-90 34.2 97.9)">I2C_SCL1</text>
<text x="37.6" y="98" transform="rotate(-90 37.6 98)">I2C_SDA1</text>
<text x="69.6" y="101.3">C5</text>
<text x="173.4" y="98.9">100K</text>
<text x="178.1" y="99.1">R7</text>
<text x="203.6" y="101.3" transform="rotate(-90 203.6 101.3)">SPI_SCLK</text>
<text x="207" y="100.9" transform="rotate(-90 207 100.9)">SPI_CS1</text>
<text x="210.4" y="101.4" transform="rotate(-90 210.4 101.4)">SPI_MISO</text>
<text x="213.7" y="101.4" transform="rotate(-90 213.7 101.4)">SPI_MOSI</text>
<text x="234.5" y="99.2">3V</text>
<text x="65.9" y="107.4">GND</text>
<text x="69.6" y="103">0.1u</text>
<text x="99.1" y="111.1">3V</text>
<text x="103.7" y="111.4" transform="rotate(-90 103.7 111.4)">I2C_SCL1</text>
<text x="110.4" y="111.6" transform="rotate(-90 110.4 111.6)">I2C_SDA1</text>
<text x="113.8" y="111.3" transform="rotate(-90 113.8 111.3)">NFC_IRQ</text>
<text x="117.2" y="111.4" transform="rotate(-90 117.2 111.4)">NFC_RFDET</text>
<text x="33.4" y="115.1" transform="rotate(-90 33.4 115.1)">1</text>
<text x="36.8" y="115.1" transform="rotate(-90 36.8 115.1)">2</text>
<text x="40.2" y="115.1" transform="rotate(-90 40.2 115.1)">3</text>
<text x="43.6" y="115.1" transform="rotate(-90 43.6 115.1)">4</text>
<text x="46.9" y="115.1" transform="rotate(-90 46.9 115.1)">5</text>
<text x="50.3" y="115.1" transform="rotate(-90 50.3 115.1)">6</text>
<text x="53.7" y="115.1" transform="rotate(-90 53.7 115.1)">7</text>
<text x="57.1" y="115.1" transform="rotate(-90 57.1 115.1)">8</text>
<text x="60.5" y="115.1" transform="rotate(-90 60.5 115.1)">9</text>
<text x="63.9" y="115.1" transform="rotate(-90 63.9 115.1)">10</text>
<text x="64.7" y="119.4" transform="rotate(-90 64.7 119.4)">NC</text>
<text x="70.9" y="117.5">GND</text>
<text x="182.4" y="116.8" transform="rotate(-90 182.4 116.8)">24</text>
<text x="185.8" y="116.8" transform="rotate(-90 185.8 116.8)">23</text>
<text x="189.2" y="116.8" transform="rotate(-90 189.2 116.8)">22</text>
<text x="192.6" y="116.8" transform="rotate(-90 192.6 116.8)">21</text>
<text x="196" y="116.8" transform="rotate(-90 196 116.8)">20</text>
<text x="199.3" y="116.8" transform="rotate(-90 199.3 116.8)">19</text>
<text x="202.7" y="116.8" transform="rotate(-90 202.7 116.8)">18</text>
<text x="206.1" y="116.8" transform="rotate(-90 206.1 116.8)">17</text>
<text x="209.5" y="116.8" transform="rotate(-90 209.5 116.8)">16</text>
<text x="212.9" y="116.8" transform="rotate(-90 212.9 116.8)">15</text>
<text x="34.2" y="120" transform="rotate(-90 34.2 120)">SCL</text>
<text x="37.6" y="120.3" transform="rotate(-90 37.6 120.3)">SDA</text>
<text x="41" y="120.6" transform="rotate(-90 41 120.6)">GND</text>
<text x="44.4" y="120.6" transform="rotate(-90 44.4 120.6)">GND</text>
<text x="47.8" y="120.6" transform="rotate(-90 47.8 120.6)">GND</text>
<text x="51.2" y="120.6" transform="rotate(-90 51.2 120.6)">GND</text>
<text x="54.6" y="125.5" transform="rotate(-90 54.6 125.5)">AVDD_MON</text>
<text x="58" y="120.5" transform="rotate(-90 58 120.5)">VDD</text>
<text x="61.3" y="120.5" transform="rotate(-90 61.3 120.5)">VDD</text>
<text x="99.4" y="121.9" transform="rotate(-90 99.4 121.9)">6</text>
<text x="102.8" y="121.9" transform="rotate(-90 102.8 121.9)">5</text>
<text x="106.2" y="121.9" transform="rotate(-90 106.2 121.9)">4</text>
<text x="109.6" y="121.9" transform="rotate(-90 109.6 121.9)">3</text>
<text x="113" y="121.9" transform="rotate(-90 113 121.9)">2</text>
<text x="116.4" y="121.9" transform="rotate(-90 116.4 121.9)">1</text>
<text x="141.1" y="125.6">MK71050_RFACTIVE</text>
<text x="160.7" y="122.6">GND</text>
<text x="172.8" y="124.8">25</text>
<text x="176.8" y="125.6">GPIO0/RF_ACTIVE</text>
<text x="183.3" y="121.7" transform="rotate(-90 183.3 121.7)">SCL</text>
<text x="186.6" y="122" transform="rotate(-90 186.6 122)">SDA</text>
<text x="190" y="122.3" transform="rotate(-90 190 122.3)">GND</text>
<text x="200.2" y="122.3" transform="rotate(-90 200.2 122.3)">GND</text>
<text x="203.6" y="124" transform="rotate(-90 203.6 124)">SPICLK</text>
<text x="207" y="123.5" transform="rotate(-90 207 123.5)">SPXCS</text>
<text x="210.4" y="125.5" transform="rotate(-90 210.4 125.5)">SPIDOUT</text>
<text x="213.7" y="124.1" transform="rotate(-90 213.7 124.1)">SPIDIN</text>
<text x="214.8" y="125.6">EFUSE</text>
<text x="221.5" y="124.8">14</text>
<text x="241.3" y="124.1">R12</text>
<text x="246.5" y="123.6">0</text>
<text x="10.3" y="128.5">4</text>
<text x="100.3" y="127.3" transform="rotate(-90 100.3 127.3)">VDD</text>
<text x="103.7" y="126.8" transform="rotate(-90 103.7 126.8)">SCL</text>
<text x="107.1" y="127.4" transform="rotate(-90 107.1 127.4)">GND</text>
<text x="110.4" y="127.1" transform="rotate(-90 110.4 127.1)">SDA</text>
<text x="113.8" y="126.9" transform="rotate(-90 113.8 126.9)">IRQ</text>
<text x="117.2" y="128.8" transform="rotate(-90 117.2 128.8)">RFDET</text>
<text x="118.7" y="131.7">CN2</text>
<text x="121.7" y="129.4">GND</text>
<text x="142.4" y="129">MK71050_WAKEUP</text>
<text x="172.8" y="128.2">26</text>
<text x="172.8" y="131.6">27</text>
<text x="176.8" y="129">GPIO1/WAKEUP</text>
<text x="193.4" y="126.7" transform="rotate(-90 193.4 126.7)">UART_RXD</text>
<text x="196.8" y="126.6" transform="rotate(-90 196.8 126.6)">UART_TXD</text>
<text x="215.4" y="129">REGC</text>
<text x="221.5" y="131.6">12</text>
<text x="221.5" y="128.2">13</text>
<text x="250.8" y="131.7">C9</text>
<text x="271.1" y="128.5">4</text>
<text x="31.5" y="132.2" transform="rotate(-90 31.5 132.2)">BP3596 Connector</text>
<text x="33.4" y="136.8" transform="rotate(-90 33.4 136.8)">20</text>
<text x="34.2" y="132.8" transform="rotate(-90 34.2 132.8)">A_MON</text>
<text x="36.8" y="136.8" transform="rotate(-90 36.8 136.8)">19</text>
<text x="37.6" y="132.8" transform="rotate(-90 37.6 132.8)">D_MON</text>
<text x="40.2" y="136.8" transform="rotate(-90 40.2 136.8)">18</text>
<text x="41" y="132.8" transform="rotate(-90 41 132.8)">DCLK</text>
<text x="43.6" y="136.8" transform="rotate(-90 43.6 136.8)">17</text>
<text x="44.4" y="132.8" transform="rotate(-90 44.4 132.8)">DIO</text>
<text x="46.9" y="136.8" transform="rotate(-90 46.9 136.8)">16</text>
<text x="47.8" y="132.8" transform="rotate(-90 47.8 132.8)">SDI</text>
<text x="50.3" y="136.8" transform="rotate(-90 50.3 136.8)">15</text>
<text x="51.2" y="132.8" transform="rotate(-90 51.2 132.8)">SCEN</text>
<text x="53.7" y="136.8" transform="rotate(-90 53.7 136.8)">14</text>
<text x="54.6" y="132.8" transform="rotate(-90 54.6 132.8)">SCLK</text>
<text x="57.1" y="136.8" transform="rotate(-90 57.1 136.8)">13</text>
<text x="58" y="132.8" transform="rotate(-90 58 132.8)">SINTN</text>
<text x="60.5" y="136.8" transform="rotate(-90 60.5 136.8)">12</text>
<text x="61.3" y="132.8" transform="rotate(-90 61.3 132.8)">SDO</text>
<text x="63.9" y="136.8" transform="rotate(-90 63.9 136.8)">11</text>
<text x="64.7" y="132.8" transform="rotate(-90 64.7 132.8)">RESETN</text>
<text x="66.2" y="136.8">CON-WI-SUN(BP3596A)</text>
<text x="66.2" y="135.1">CN</text>
<text x="68.3" y="132.6" transform="rotate(-90 68.3 132.6)">DF40C-20DP-0.4V(51)</text>
<text x="97.6" y="137.5" transform="rotate(-90 97.6 137.5)">06FHA-SM1-GAN-ETB(HF)</text>
<text x="118.7" y="133.4">FELICA_LINK</text>
<text x="146.6" y="132.4">MK71050_IRQ</text>
<text x="172.8" y="135">28</text>
<text x="176.8" y="132.4">GPIO2/IRQ</text>
<text x="176.8" y="135.8">GPIO3/PS_CONTROL</text>
<text x="212.2" y="135.8">LPCLKBUS</text>
<text x="213.4" y="132.4">LPCLKIN</text>
<text x="221.5" y="135">11</text>
<text x="250.8" y="133.4">10u</text>
<text x="149.9" y="143.3">GND</text>
<text x="160" y="141.1">R6</text>
<text x="165.3" y="140.5">0</text>
<text x="172.8" y="138.3">29</text>
<text x="172.8" y="141.7">30</text>
<text x="176.8" y="139.2">FETGATE</text>
<text x="176.8" y="142.6">TMODE</text>
<text x="212.3" y="142.6">VDDCORE</text>
<text x="213.4" y="139.2">VDDBAT</text>
<text x="221.5" y="141.7">9</text>
<text x="221.5" y="138.3">10</text>
<text x="247.4" y="143.6">0.1u</text>
<text x="247.4" y="141.9">C8</text>
<text x="153.8" y="146">RESETN</text>
<text x="172.8" y="145.1">31</text>
<text x="172.8" y="148.5">32</text>
<text x="176.8" y="146">RESETB</text>
<text x="176.8" y="149.4">A0</text>
<text x="212" y="149.4">OUT_MOD</text>
<text x="216" y="146">GND</text>
<text x="221.5" y="148.5">7</text>
<text x="221.5" y="145.1">8</text>
<text x="255.5" y="144.6">GND</text>
<text x="64.7" y="155.8" transform="rotate(-90 64.7 155.8)">RESETN</text>
<text x="172.8" y="151.9">33</text>
<text x="172.8" y="155.3">34</text>
<text x="176.8" y="152.7">A1</text>
<text x="191.9" y="152.7">MK71050-03</text>
<text x="212.5" y="152.7">OUT_ANT</text>
<text x="221.5" y="155.3">5</text>
<text x="221.5" y="151.9">6</text>
<text x="240.6" y="155.4">R9</text>
<text x="47.8" y="157.3" transform="rotate(-90 47.8 157.3)">SPI_MOSI</text>
<text x="51.2" y="156.8" transform="rotate(-90 51.2 156.8)">SPI_CS0</text>
<text x="54.6" y="157.2" transform="rotate(-90 54.6 157.2)">SPI_SCLK</text>
<text x="61.3" y="157.3" transform="rotate(-90 61.3 157.3)">SPI_MISO</text>
<text x="172.8" y="158.7">35</text>
<text x="176.8" y="156.1">NC</text>
<text x="176.8" y="159.5">ANT_GND</text>
<text x="212.4" y="159.5">ANT_GND</text>
<text x="217.2" y="156.1">NC</text>
<text x="221.5" y="158.7">4</text>
<text x="240.6" y="157.1">0</text>
<text x="247.4" y="160.5">R10</text>
<text x="10.3" y="162.4">5</text>
<text x="37.6" y="162.9" transform="rotate(-90 37.6 162.9)">BP3596A_DMON</text>
<text x="58" y="163.7" transform="rotate(-90 58 163.7)">BP3596A_SINTN</text>
<text x="172.8" y="162.1">36</text>
<text x="172.8" y="165.4">37</text>
<text x="176.8" y="162.9">NC</text>
<text x="176.8" y="166.3">ANT_GND</text>
<text x="212.4" y="162.9">ANT_GND</text>
<text x="217.2" y="166.3">NC</text>
<text x="221.5" y="165.4">2</text>
<text x="221.5" y="162.1">3</text>
<text x="247.4" y="162.2">NC</text>
<text x="271.1" y="162.4">5</text>
<text x="172.8" y="168.8">38</text>
<text x="176.8" y="169.7">ANT_GND</text>
<text x="212.4" y="169.7">ANT_GND</text>
<text x="221.5" y="168.8">1</text>
<text x="245.9" y="168.2" transform="rotate(-90 245.9 168.2)">IN</text>
<text x="182.4" y="179.1" transform="rotate(-90 182.4 179.1)">39</text>
<text x="183.3" y="175.1" transform="rotate(-90 183.3 175.1)">ANT_GND</text>
<text x="185.8" y="179.1" transform="rotate(-90 185.8 179.1)">40</text>
<text x="186.6" y="175.1" transform="rotate(-90 186.6 175.1)">ANT_GND</text>
<text x="189.2" y="179.1" transform="rotate(-90 189.2 179.1)">41</text>
<text x="190" y="175.1" transform="rotate(-90 190 175.1)">ANT_GND</text>
<text x="192.6" y="179.1" transform="rotate(-90 192.6 179.1)">42</text>
<text x="193.4" y="175.1" transform="rotate(-90 193.4 175.1)">ANT_GND</text>
<text x="196" y="179.1" transform="rotate(-90 196 179.1)">43</text>
<text x="196.8" y="175.1" transform="rotate(-90 196.8 175.1)">ANT_GND</text>
<text x="199.3" y="179.1" transform="rotate(-90 199.3 179.1)">44</text>
<text x="200.2" y="175.1" transform="rotate(-90 200.2 175.1)">ANT_GND</text>
<text x="202.7" y="179.1" transform="rotate(-90 202.7 179.1)">45</text>
<text x="203.6" y="175.1" transform="rotate(-90 203.6 175.1)">ANT_GND</text>
<text x="206.1" y="179.1" transform="rotate(-90 206.1 179.1)">46</text>
<text x="207" y="175.1" transform="rotate(-90 207 175.1)">ANT_GND</text>
<text x="209.5" y="179.1" transform="rotate(-90 209.5 179.1)">47</text>
<text x="210.4" y="175.1" transform="rotate(-90 210.4 175.1)">ANT_GND</text>
<text x="212.9" y="179.1" transform="rotate(-90 212.9 179.1)">48</text>
<text x="213.7" y="175.1" transform="rotate(-90 213.7 175.1)">ANT_GND</text>
<text x="220.3" y="179.2">MK71050-03</text>
<text x="220.3" y="177.5">U2</text>
<text x="238.9" y="174.1">GND</text>
<text x="249.1" y="175.8">ANT</text>
<text x="249.1" y="174.1">J1</text>
<text x="254.2" y="174.1">GND</text>
<text x="26.9" y="187.5">A</text>
<text x="60.8" y="187.5">B</text>
<text x="94.7" y="187.5">C</text>
<text x="128.5" y="187.5">D</text>
<text x="162.4" y="187.5">E</text>
<text x="196.3" y="187.5">F</text>
<text x="230.1" y="187.5">G</text>
<text x="264" y="187.5">H</text>
</g>
</svg>
